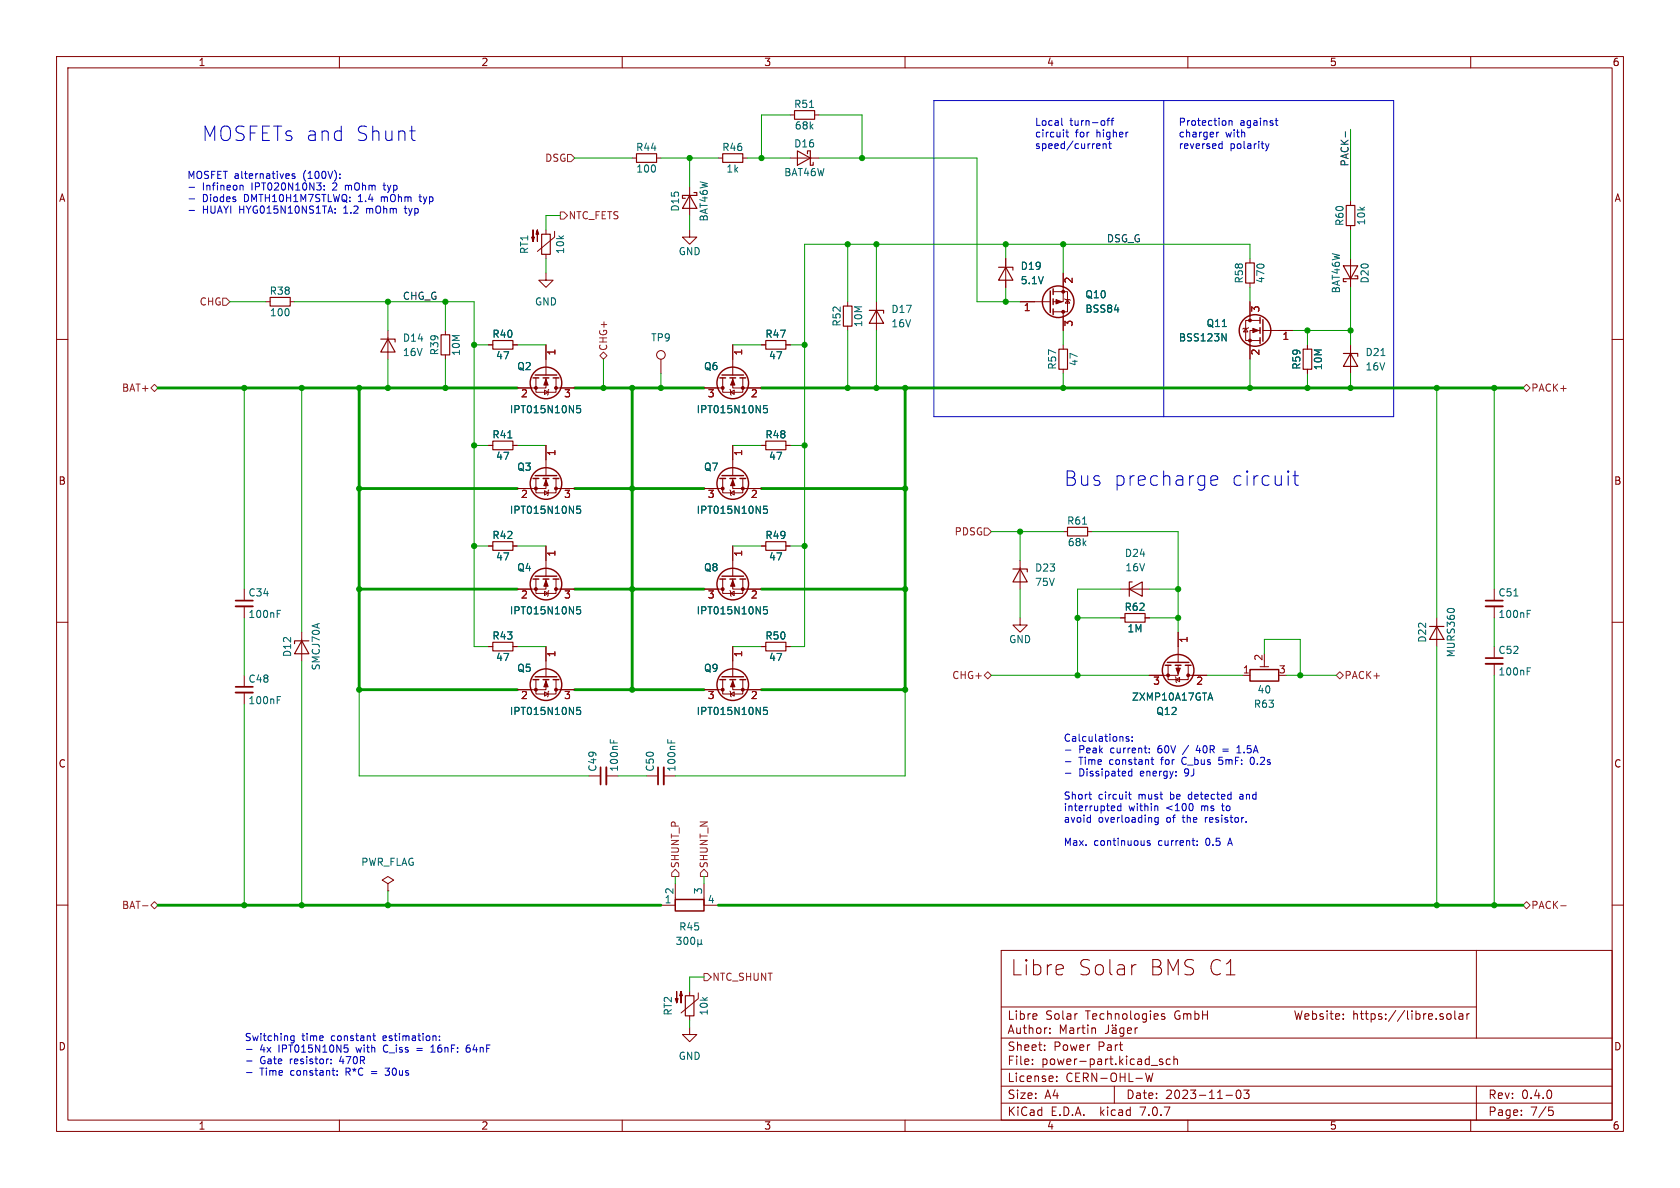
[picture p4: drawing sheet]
<svg xmlns="http://www.w3.org/2000/svg" width="297mm" height="210mm" viewBox="0 0 297 210" stroke-linecap="round" stroke-linejoin="round" font-family="sans-serif">
<g fill="none" stroke="#840000" stroke-width=".18">
<path d="M10 10h277v190h-277zM12 12h273v186h-273zM60 10v2M110 10v2M160 10v2M210 10v2M260 10v2M111.8 27.9h.7M116.1 27.9h.7M121.9 33v5.1M127 27.9h.8M131.3 27.9h.8"/>
<path d="M139.7 20.3h.8M139.7 27.9h5.1M144 20.3h.8M238.8 35.6v.7M238.8 39.9v.7M10 60h2M47 53.3h.8M51.3 53.3h.8M68.6 58.4v5.1M78.7 58.4v.8M96.5 48.3v1.2h1.3l-1.3 1.3-1.3-1.3h1.3M96.5 40.6v.8"/>
<path d="M96.5 45v.7M98 40.9v1l-3 2.6M121.9 40.6v1.3h1.3l-1.3 1.3-1.3-1.3h1.3M149.9 53.3v.8M149.9 57.7v.7M154.9 53.3v5.1M177.8 45.7v5.1M180.3 53.3h5.4M186.2 51.6h2.5v3.5h-2.5M188 48.3v5h-1.8M188 55.1v3.3M188.2 52.8l.1 .2h.8l.1 .1"/>
<path d="M188.7 53l.4 .6h-.8zM220.2 58l.4 .7h-.8zM220.7 57.9l-.1 .1h-.8l-.1 .2M221 45.7v.8M221 50v.8M221 53.3v3.3M222.8 58.4h-1.8v5.1M222.8 56.6h-2.6v3.6h2.6M223.3 58.4h5.3M238.8 45.7v5.1M285 60h2M78.7 62.7v.8"/>
<path d="M86.4 78.7h.7M86.4 61h.7M90.7 78.7h.7M90.7 61h.7M94.7 66.8v2.5h3.6v-2.5M96.3 69l.6 .3-.6 .4zM96.5 66.8v1.8h-5.1M96.5 61v5.3M96.5 78.7v5.4M97 68.8l-.1 .2v.7l-.1 .2M98.3 68.6h3.3M116.8 63.5v2.5"/>
<path d="M124.5 68.6h3.3M127.8 66.8v2.5h3.5v-2.5M129 68.8l.2 .2v.7l.1 .2M129.2 69.3l.6-.3v.7zM129.5 66.8v1.8h5.1M129.5 61v5.3M129.5 78.7v5.4M134.6 78.7h.8M134.6 61h.8M138.9 78.7h.8M138.9 61h.8M188 61v.7"/>
<path d="M188 65.3v.7M231.1 61v.7M231.1 65.3v.7M238.8 61v5M86.4 96.5h.7M90.7 96.5h.7M94.7 84.6v2.5h3.6v-2.5M96.3 86.7l.6 .4-.6 .4zM96.5 84.6v1.8h-5.1M96.5 96.5v5.4M97 86.6l-.1 .1v.8l-.1 .1M98.3 86.4h3.3"/>
<path d="M124.5 86.4h3.3M127.8 84.6v2.5h3.5v-2.5M129 86.6l.2 .1v.8l.1 .1M129.2 87.1l.6-.4v.8zM129.5 84.6v1.8h5.1M129.5 96.5v5.4M134.6 96.5h.8M138.9 96.5h.8M180.3 99.1v5M188 94h.7M192.3 94h.7M10 110h2"/>
<path d="M43.2 104.1v1.9M43.2 107.2v2M43.2 119.4v1.9M53.3 111.8v5M86.4 114.3h.7M90.7 114.3h.7M94.7 102.4v2.5h3.6v-2.5M96.3 104.5l.6 .4-.6 .4zM96.5 102.4v1.7h-5.1M96.5 114.3v5.3M97 104.4l-.1 .1v.8l-.1 .1M98.3 104.1h3.3"/>
<path d="M124.5 104.1h3.3M127.8 102.4v2.5h3.5v-2.5M129 104.4l.2 .1v.8l.1 .1M129.2 104.9l.6-.4v.8zM129.5 102.4v1.7h5.1M129.5 114.3v5.3M134.6 114.3h.8M138.9 114.3h.8M180.3 109.2v1.3h1.3l-1.3 1.3-1.2-1.3h1.2M198.1 109.2h.8M198.1 104.1h5.1M202.4 109.2h.8"/>
<path d="M206.5 117.6v2.5h3.6v-2.5M207.8 119.6l.1 .2v.7l.1 .2M208.3 117.6v1.8h-5.1M208.3 111.8v5.3M210.1 119.4h3.3M219.7 119.4h1.3M222.8 117.9h1.5M223.5 116.8v1.1M254 109.2v5.1M264.2 104.1v1.9M264.2 107.2v2M264.2 114.3v1.9"/>
<path d="M264.2 117.3v2.1M285 110h2M43.2 122.4v2.1M94.7 120.1v2.6h3.6v-2.6M96.3 122.3l.6 .4-.6 .4zM96.5 120.1v1.8h-5.1M97 122.2l-.1 .1v.8l-.1 .1M98.3 121.9h3.3M104.1 137.2h1.9M107.2 137.2h2M114.3 137.2h1.9M117.3 137.2h2.1"/>
<path d="M124.5 121.9h3.3M127.8 120.1v2.6h3.5v-2.6M129 122.2l.2 .1v.8l.1 .1M129.2 122.7l.6-.4v.8zM129.5 120.1v1.8h5.1M207.9 120.1l.6-.3v.7zM10 160h2M68.6 156.2l1-.6-1-.7-1 .7 1 .6v1.3M68.6 157.5h.1M119.4 156.2v3.8h-2.6M124.5 156.2v2.6M285 160h2"/>
<path d="M121.9 175.3v.7M121.9 179.6v.7M123.4 175.5v1l-3 2.6M124.5 160h2.5M177 168h108v30h-108zM177 178h84M183.2 179.3l.1 .3-.7 .1M190.3 179.2h.2M200.8 170.5l-.5 .2M205.9 179.3l-.4-.1-.2 .2 .1 .2 .5 .2v.3h-.6M237.5 179.3v.1M255.1 179.8v.3"/>
<path d="M255.9 179.3l.4-.1 .2 .3v.4l-.2 .3-.4-.1-.1-.2v-.4zM257.2 178.7v1.3l.2 .2M258 179.3h.5l.1 .9M258.6 179.6h-.5a.29 .29 0 0 0-.2 .3 .29 .29 0 0 0 .2 .3l.5-.1M259.3 179.2v1M259.8 179.2l-.3 .1-.2 .2M261 168v15.5M60 198v2M110 198v2M121.9 181.6v1.3h1.3l-1.3 1.3-1.3-1.3h1.3M160 198v2M177 195h108"/>
<path d="M177 192h108M177 189h108M177 183.5h108M182.5 188.1v.1M182.5 187.3v.1M184.7 185.6v.1M184.7 184.8v.1M185.6 182.6v.1M185.6 181.8v.1M186.8 191.1v.1M186.8 190.3v.1M193.5 181.7l.2 .2v.8"/>
<path d="M196 181.2v1.1a.48 .48 0 0 1-.6 .4M196.7 181.8h.5l.1 .9M197 192v3M197.3 182.1h-.5a.29 .29 0 0 0-.2 .3 .29 .29 0 0 0 .2 .3l.5-.1M198.7 181.8l-.5-.1-.2 .3v.4l.1 .2h.6M198.7 181.7v1.2l-.3 .3-.4-.1M199.3 182.2l.7-.1v-.3l-.5-.1-.2 .2 .1 .7h.6M200.7 181.7v1M201.1 181.7l-.3 .1-.1 .2M202.5 189.7l.4 1.5 .3-1.1 .3 1.1 .3-1.5M203.5 188.3h1.2M205.5 187.3l-.3-.1-.2 .2v.2l.5 .2v.3h-.5"/>
<path d="M206.9 187.3l-.4-.1-.3 .3v.4l.1 .2h.6M207.5 187.3l.2-.1 .4 .1 .1 .9M207.5 186.7v1.5M210 198v2M216.7 193.6h1.2M218.7 192.8l.2-.1a.81 .81 0 0 1 .6 .6 .81 .81 0 0 1-.3 .8l-.2 .1a.81 .81 0 0 1-.3-1.4zM219.9 192.7h.9l-.5 .6 .4 .1v.7l-.2 .1h-.4l-.2-.1M237.5 180.1v.1M260 198v2M261 192v6M269 197.1v.1M269 196.3v.1"/>
<path d="M273.8 195.7h.7M274 196.3h.3l.3 .3-.1 .5-.5 .1M274.2 192.8l.1 .5-.1 .8"/>
<circle cx="116.8" cy="62.7" r=".76"/>
</g>
<g fill="none" stroke="#840000" stroke-width=".25">
<path d="M185.7 51.4v3.8M186.2 51.1v1M186.2 52.8v1M186.2 54.6v1M222.8 56.1v1.1M222.8 57.9v1M222.8 59.7v1M223.3 56.5v3.8M94.2 66.8h1M94.6 66.3h3.8M96 66.8h1M97.8 66.8h1"/>
<path d="M127.3 66.8h1M127.6 66.3h3.8M129 66.8h1M130.8 66.8h1M94.2 84.6h1M94.6 84.1h3.8M96 84.6h1M97.8 84.6h1M127.3 84.6h1M127.6 84.1h3.8M129 84.6h1M130.8 84.6h1"/>
<path d="M94.2 102.4h1M94.6 119.6h3.8M94.6 101.9h3.8M96 102.4h1M97.8 102.4h1M127.3 102.4h1M127.6 119.6h3.8M127.6 101.9h3.8M129 102.4h1M130.8 102.4h1M206 117.6h1M206.4 117.1h3.8"/>
<path d="M207.8 117.6h1M209.5 117.6h1.1M221 118.4h5.1v2h-5.1zM94.2 120.1h1M96 120.1h1M97.8 120.1h1M127.3 120.1h1M129 120.1h1M130.8 120.1h1M119.4 159h5.1v2h-5.1z"/>
<circle cx="187.1" cy="53.3" r="2.79"/>
<circle cx="221.9" cy="58.4" r="2.79"/>
<circle cx="96.5" cy="67.7" r="2.79"/>
<circle cx="129.5" cy="67.7" r="2.79"/>
<circle cx="96.5" cy="85.5" r="2.79"/>
<circle cx="129.5" cy="85.5" r="2.79"/>
<circle cx="96.5" cy="103.3" r="2.79"/>
<circle cx="129.5" cy="103.3" r="2.79"/>
<circle cx="208.3" cy="118.5" r="2.79"/>
<circle cx="96.5" cy="121" r="2.79"/>
<circle cx="129.5" cy="121" r="2.79"/>
</g>
<g fill="none" stroke="#006464" stroke-width=".18">
<path d="M143.1 19h.7M216 59l.8 1.3v-1.3M89.8 77.4h.7M102.6 71.7h-.6l-.1 .6 .2-.1h.4l.2 .2-.1 .4-.2 .2-.5-.2M135.6 71.7h-.6v.6l.1-.1h.5l.1 .2-.1 .4-.2 .2-.4-.2M244.1 62.9h.8M102.6 89.5h-.6l-.1 .6 .2-.1h.4l.2 .2-.1 .4-.2 .1-.5-.1M135.6 89.5h-.6v.6l.1-.1h.5l.1 .2-.1 .4-.2 .1-.4-.1M191.4 92.7h.7M49 108.5h.4M49 107.9h.6M102.6 107.3h-.6l-.1 .6 .2-.2 .4 .1 .2 .2-.1 .4-.2 .1-.5-.1"/>
<path d="M135.6 107.3h-.6v.6l.1-.2 .5 .1 .1 .2-.1 .4-.2 .1-.4-.1M256.1 107.6h.8M267.6 105.4h.8M270 108.5h.4M270 107.9h.6M270 118.7h.4M270 118.1h.6M49 123.7h.4M49 123.1h.6M102.6 125h-.6l-.1 .6 .2-.1 .4 .1 .2 .2-.1 .4-.2 .1-.5-.1M107.9 130.7v.6M108.5 130.9v.4"/>
<path d="M118.1 130.7v.6M118.7 130.9v.4M135.6 125h-.6v.6l.1-.1 .5 .1 .1 .2-.1 .4-.2 .1-.4-.1M214 122.5l.4 1.3M119.6 165.7h.8l-.4 .5 .3 .1v.5l-.1 .1-.6-.1M121 165.8l.2-.1a.68 .68 0 0 1 .4 .6 .68 .68 0 0 1-.4 .6l-.2-.1-.1-.3zM122.2 165.8l.2-.1a.68 .68 0 0 1 .4 .6 .68 .68 0 0 1-.4 .6l-.2-.1-.1-.3zM123.4 166.8l.2 .1h.2l.2-.1M123.4 166.1v1.3M124 166.8l.2 .1M124 166.1v.7"/>
</g>
<g fill="none" stroke="#840000" stroke-width=".2">
<path d="M140.5 19.6h3.5v1.5h-3.5zM112.5 27.2h3.6v1.5h-3.6zM121.9 34.5l1.3 2.3h-2.6zM122.7 34h.5v.5h-2.6v.6h.6M127.8 27.2h3.5v1.5h-3.5zM141 26.7l2.3 1.2-2.3 1.3zM142.7 27.2v-.5h.6v2.5h.5v-.5M238 36.3h1.5v3.6h-1.5zM47.8 52.6h3.5v1.5h-3.5zM67.3 59.9h2.5v.6M68.6 59.9l1.2 2.3h-2.5zM78 59.2h1.5v3.5h-1.5z"/>
<path d="M95.8 41.4h1.5v3.6h-1.5zM149.1 54.1h1.5v3.6h-1.5zM153.7 54.9h2.5v.5M154.9 54.9l1.3 2.3h-2.5zM176.5 47.2h2.6v.6M177.8 47.2l1.3 2.3h-2.6zM220.2 46.5h1.5v3.5h-1.5zM237.5 47h2.5l-1.2 2.3zM239.5 48.8h.5v.5h-2.5v.5h.5M87.1 78h3.6v1.5h-3.6zM87.1 60.2h3.6v1.5h-3.6zM135.4 78h3.5v1.5h-3.5z"/>
<path d="M135.4 60.2h3.5v1.5h-3.5zM187.2 61.7h1.5v3.6h-1.5zM230.4 61.7h1.5v3.6h-1.5zM237.5 62.5h2.5v.5M238.8 62.5l1.2 2.3h-2.5zM87.1 95.8h3.6v1.5h-3.6zM135.4 95.8h3.5v1.5h-3.5zM188.7 93.2h3.6v1.5h-3.6zM53.3 113.3l1.3 2.3h-2.5zM54.6 113.3h-2.5v.5M87.1 113.5h3.6v1.6h-3.6zM135.4 113.5h3.5v1.6h-3.5z"/>
<path d="M179.1 100.6h2.5v.5M180.3 100.6l1.3 2.3h-2.5zM198.9 108.5h3.5v1.5h-3.5zM199.6 104.1l2.3-1.2v2.5zM200.2 102.9h-.6v2.5M252.7 110.7h2.6M254 110.7l1.3 2.3h-2.6zM121.2 176h1.5v3.6h-1.5z"/>
</g>
<g fill="#840000" stroke="#840000" stroke-width=".18">
<path d="M207.9 118.1h.8l-.4 1z"/>
<path d="M119.6 175.3v2l-.2-.8h.5l-.3 .8z"/>
<path d="M120.4 175.3l.2 .7h-.5l.3-.7v2z"/>
<path d="M129.5 120.4l.4 1h-.7z"/>
<path d="M129.5 84.8l.4 1.1h-.7z"/>
<path d="M96.5 67.1l.4 1h-.8z"/>
<path d="M96.5 102.6l.4 1h-.8z"/>
<path d="M96.5 84.8l.4 1.1h-.8z"/>
<path d="M186.7 53l1 .3-1 .4z"/>
<path d="M129.5 67.1l.4 1h-.7z"/>
<path d="M129.5 102.6l.4 1h-.7z"/>
<path d="M221.5 58l1 .4-1 .4z"/>
<path d="M96.5 120.4l.4 1h-.8z"/>
<path d="M94.2 40.6v2.1l-.2-.8h.5l-.3 .8z"/>
<path d="M95 40.6l.2 .8h-.5l.3-.8v2.1z"/>
<circle cx="206.5" cy="119.4" r=".25"/>
<circle cx="210.1" cy="119.4" r=".25"/>
<circle cx="131.3" cy="121.9" r=".25"/>
<circle cx="127.8" cy="121.9" r=".25"/>
<circle cx="131.3" cy="86.4" r=".25"/>
<circle cx="127.8" cy="86.4" r=".25"/>
<circle cx="94.7" cy="68.6" r=".25"/>
<circle cx="98.3" cy="68.6" r=".25"/>
<circle cx="94.7" cy="104.1" r=".25"/>
<circle cx="98.3" cy="104.1" r=".25"/>
<circle cx="94.7" cy="86.4" r=".25"/>
<circle cx="98.3" cy="86.4" r=".25"/>
<circle cx="188" cy="51.6" r=".25"/>
<circle cx="188" cy="55.1" r=".25"/>
<circle cx="131.3" cy="68.6" r=".25"/>
<circle cx="127.8" cy="68.6" r=".25"/>
<circle cx="131.3" cy="104.1" r=".25"/>
<circle cx="127.8" cy="104.1" r=".25"/>
<circle cx="221" cy="60.2" r=".25"/>
<circle cx="221" cy="56.6" r=".25"/>
<circle cx="94.7" cy="121.9" r=".25"/>
<circle cx="98.3" cy="121.9" r=".25"/>
</g>
<path d="M41.7 107.2h3M262.6 107.2h3.1M262.6 117.3h3.1M41.7 122.4h3M107.2 135.6v3.1M117.3 135.6v3.1" fill="none" stroke="#840000" stroke-width=".33"/>
<path d="M41.7 106.2h3M262.6 106.2h3.1M262.6 116.3h3.1M41.7 121.4h3M106.2 135.6v3.1M116.3 135.6v3.1" fill="none" stroke="#840000" stroke-width=".3"/>
<g fill="none" stroke="#725600" stroke-width=".18">
<path d="M99.1 37.5h.6l.6 .6-.6 .6h-.6zM100.3 27.3h.7l.6 .6-.6 .7h-.7zM39.4 52.7h.6l.6 .6-.6 .7h-.6zM26.7 68.6l.6-.7 .6 .7-.6 .6zM106 62.9l.7-.7 .6 .7-.6 .6zM269.2 68.6l.7-.7 .6 .7-.6 .6zM174 93.3h.6l.7 .7-.7 .6h-.6zM174.6 118.7l.7 .7-.7 .6-.6-.6zM236.2 119.4l.7-.7 .6 .7-.6 .6zM119.4 153.7l.6 .6v.6h-1.3v-.6zM124.5 153.7l.6 .6v.6h-1.3v-.6zM25.2 160.1h1"/>
<path d="M26.7 160l.6-.6 .6 .6-.6 .7zM124.5 172.1h.6l.6 .6-.6 .7h-.6zM269.2 160l.7-.6 .6 .6-.6 .7zM275.9 160.1h1"/>
</g>
<path d="M237.9 23.3v.9" fill="none" stroke="#0f0f0f" stroke-width=".18"/>
<g fill="none" stroke="#0000c2" stroke-width=".18">
<path d="M165.1 17.8h81.3v55.9h-81.3zM205.7 17.8v55.9M33.4 33.1h1M33.4 35.2h1M33.4 37.2h1M42.5 32.8h.4l.1 .8M51 30.7l.1 .3-.6 .1M51.1 31.5l-.1 .1M52.1 30.8l-.3-.1-.2 .2 .1 .2 .4 .1v.3h-.5M56.7 32.9v.6M56.8 32.3l-.5 .5M57.3 33.5v.1"/>
<path d="M57.3 32.8v.1M59.2 37.6v.1M59.2 36.9v.1M60.1 31.4v.2M60.1 30.8v.1M67.7 32.8h.5M67.9 32.3l.1 1.2M71.5 36.8h.4M71.6 36.4l.1 1.2M72.4 23.1h1M72.9 24.7l.5 .1M74.1 34.8h.4"/>
<path d="M74.2 34.4l.1 1.2M187.7 20.9v1.1l.2 .2M188.4 23.4h.5M188.6 22.9v1.1l.3 .2M194 25.4l.4 .1 .1 .2-.6 .1M194.4 26.2l-.4 .1M195 25.5l.2-.1 .3 .1 .1 .8M195 25.4v.9M195.7 21.3h.5M196 25.4h.5M196.2 20.9l-.3 .2v1.1M196.2 25v1.1l.3 .2"/>
<path d="M196.4 21.3h.5M196.9 20.9l-.3 .2v1.1M215.1 23.4v.8M215.5 23.4l-.4 .2M215.6 26.2h.5M215.6 25.5h.5M216.1 25v1.3M217.3 21.4l.2-.1 .3 .1v.8M217.3 21.3v.9M223.7 25.4l.3 .9M224 26.3l-.3 .4M224.3 25.4l-.3 .9"/>
<path d="M225.4 21.3h.5M225.6 20.9v1.1l.3 .2M214.1 84.9l1.2-.2-.1-.5-.8-.1-.3 .4v.9l.1 .3 .2 .1 .8-.1M228.6 84.1h.9M228.9 83.3v2.1l.2 .3 .4 .1M188.4 132.6h.9M188.4 134.6h.9M188.4 136.7h.9M199.6 130.3l-.4-.1-.1 .2v.2l.5 .1v.3h-.5M199.7 140v1.1l.3 .2M200.1 135.9v1.3M200.1 136.4l-.4-.1-.2 .3 .1 .5h.5"/>
<path d="M200.2 130.9v.1M200.2 130.3v.1M203.2 133v.1M203.2 132.3v.1M203.5 134.3h.5M203.7 133.9v1.1l.3 .1M211.8 131.8l-.3 .9h.8M215.5 135l.1 .1M216.1 133.9h-.6v.6l.1-.2M216.2 132.4h.9M216.2 132.8h.9M218.7 133.1h.7"/>
<path d="M218.7 132.2l.3-.4v1.3M221.3 133.9a.72 .72 0 0 0 .1 1.2M192.5 140.4h.5M192.7 144.5l.1 .1M192.7 141.2l.3 .1M192.8 144.1v1.3M192.8 145.3l-.1 .1M196.9 142.5l.2 .3-.6 .1M197 143.3h-.1M198.2 142v1.3M198.2 142.5h-.4l-.2 .2 .1 .6h.5M199.5 140.4h.5"/>
<path d="M203.3 148.7l-.3-.1-.2 .2 .1 .2 .4 .1v.3h-.5M204.5 142.5l.2 .1v.7M204.8 144.5v1l-.3 .3-.3-.1M204.8 144.6l-.4-.1-.3 .3 .2 .5h.5M210.8 142.2l.1 .3-.1 .7M211.6 149.3v.1M211.6 148.7v.1M219.3 140.4l-.1 .1M219.3 140.8l-.2 .2 .2 .3M220.3 145.2v.2M43.6 185.5h1M43.6 187.6h1"/>
<path d="M43.6 189.6h1M52 183.1v1l-.1 .2M52 183.2l-.4-.1-.2 .2 .1 .6h.5M58 187.2h.1M58.5 187.9v.1M58.5 187.3v.1M58.7 189.2h.5M59.1 190.1h.1M59.6 190v.1M59.6 189.3v.1M61 185.2h.3l.2 .3v.4l-.5 .1M65.9 183.1h.5"/>
<path d="M66.1 182.7v1.1l.3 .2M68.1 188.8h.8M68.1 190l.2 .1M73.7 185.3h1M73.7 185.7h1M76.2 186h.7M76.2 185.1l.3-.4v1.3M76.9 183.1l.2 .2v.7M77.7 183.8v.2M77.7 183.2v.1M83 185.3l-.3-.1-.3 .3M83 184.7l-.3 .1a.85 .85 0 0 0 0 1.2l.3-.1"/>
</g>
<g fill="none" stroke="#009600" stroke-width=".18">
<path d="M99.1 38.1h-2.6v2.5M101.6 27.9h10.2M116.8 27.9h10.2M121.9 27.9v5.1M121.9 38.1v2.5M132.1 27.9h7.6M139.7 20.3h-5.1v7.6M144.8 27.9h27.9v25.4h7.6M144.8 20.3h7.6v7.6M238.8 22.9v12.7M40.6 53.3h6.4M52.1 53.3h31.7v61h2.6"/>
<path d="M68.6 53.3v5.1M78.7 53.3v5.1M96.5 45.7v2.6M149.9 43.2v10.1M149.9 58.4v10.2M154.9 43.2v10.1M154.9 58.4v10.2M177.8 43.2v2.5M177.8 50.8v2.5M188 43.2v5.1M188 58.4v2.6M221 45.7v-2.5h-78.8v71.1h-2.5"/>
<path d="M221 50.8v2.5M228.6 58.4h10.2M231.1 58.4v2.6M238.8 40.6v5.1M238.8 50.8v10.2M43.2 68.6v35.5M53.3 68.6v43.2M68.6 63.5v5.1M78.7 63.5v5.1M83.8 78.7h2.6M83.8 61h2.6M91.4 78.7h5.1"/>
<path d="M91.4 61h5.1M106.7 63.5v5.1M116.8 66v2.6M129.5 78.7h5.1M129.5 61h5.1M139.7 78.7h2.5M139.7 61h2.5M188 66v2.6M221 63.5v5.1M231.1 66v2.6M238.8 66v2.6M254 68.6v40.6"/>
<path d="M264.2 68.6v35.5M83.8 96.5h2.6M91.4 96.5h5.1M129.5 96.5h5.1M139.7 96.5h2.5M175.3 94h12.7M180.3 94v5.1M193 94h15.3v17.8M43.2 109.2v10.2M53.3 116.8v43.2M91.4 114.3h5.1M129.5 114.3h5.1"/>
<path d="M175.3 119.4h27.9M180.3 104.1v5.1M190.5 109.2h7.6M198.1 104.1h-7.6v15.3M203.2 104.1h5.1M203.2 109.2h5.1M213.4 119.4h6.3M223.5 115.6v-2.6h6.4v6.4M227.3 119.4h8.9M254 114.3v45.7M264.2 109.2v5.1M264.2 119.4v40.6"/>
<path d="M43.2 124.5v35.5M63.5 121.9v15.3h40.6M109.2 137.2h5.1M160 121.9v15.3h-40.6M68.6 157.5v2.5M119.4 154.9v1.3M124.5 154.9v1.3M124.5 172.7h-2.6v2.6M121.9 180.3v1.3"/>
</g>
<g fill="none" stroke="#009600" stroke-width=".51">
<path d="M27.9 68.6h63.5M63.5 68.6v53.3h27.9M101.6 68.6h22.9M111.8 68.6v53.3M134.6 68.6h134.6M160 68.6v53.3h-25.4M63.5 86.4h27.9M101.6 86.4h22.9M134.6 86.4h25.4M63.5 104.1h27.9M101.6 104.1h22.9M134.6 104.1h25.4"/>
<path d="M101.6 121.9h22.9M27.9 160h88.9M127 160h142.2"/>
</g>
<g fill="#009600" stroke="#009600" stroke-width=".18">
<circle cx="238.8" cy="68.6" r=".46"/>
<circle cx="231.1" cy="68.6" r=".46"/>
<circle cx="254" cy="68.6" r=".46"/>
<circle cx="231.1" cy="58.4" r=".46"/>
<circle cx="238.8" cy="58.4" r=".46"/>
<circle cx="221" cy="68.6" r=".46"/>
<circle cx="149.9" cy="43.2" r=".46"/>
<circle cx="152.4" cy="27.9" r=".46"/>
<circle cx="134.6" cy="27.9" r=".46"/>
<circle cx="121.9" cy="27.9" r=".46"/>
<circle cx="142.2" cy="61" r=".46"/>
<circle cx="149.9" cy="68.6" r=".46"/>
<circle cx="160" cy="104.1" r=".46"/>
<circle cx="160" cy="86.4" r=".46"/>
<circle cx="160" cy="121.9" r=".46"/>
<circle cx="142.2" cy="78.7" r=".46"/>
<circle cx="190.5" cy="119.4" r=".46"/>
<circle cx="190.5" cy="109.2" r=".46"/>
<circle cx="142.2" cy="96.5" r=".46"/>
<circle cx="208.3" cy="104.1" r=".46"/>
<circle cx="180.3" cy="94" r=".46"/>
<circle cx="229.9" cy="119.4" r=".46"/>
<circle cx="208.3" cy="109.2" r=".46"/>
<circle cx="264.2" cy="68.6" r=".46"/>
<circle cx="254" cy="160" r=".46"/>
<circle cx="264.2" cy="160" r=".46"/>
<circle cx="154.9" cy="43.2" r=".46"/>
<circle cx="154.9" cy="68.6" r=".46"/>
<circle cx="160" cy="68.6" r=".46"/>
<circle cx="188" cy="68.6" r=".46"/>
<circle cx="177.8" cy="53.3" r=".46"/>
<circle cx="188" cy="43.2" r=".46"/>
<circle cx="177.8" cy="43.2" r=".46"/>
<circle cx="111.8" cy="86.4" r=".46"/>
<circle cx="111.8" cy="104.1" r=".46"/>
<circle cx="78.7" cy="68.6" r=".46"/>
<circle cx="116.8" cy="68.6" r=".46"/>
<circle cx="83.8" cy="78.7" r=".46"/>
<circle cx="63.5" cy="68.6" r=".46"/>
<circle cx="83.8" cy="96.5" r=".46"/>
<circle cx="43.2" cy="68.6" r=".46"/>
<circle cx="53.3" cy="68.6" r=".46"/>
<circle cx="63.5" cy="86.4" r=".46"/>
<circle cx="63.5" cy="104.1" r=".46"/>
<circle cx="63.5" cy="121.9" r=".46"/>
<circle cx="68.6" cy="160" r=".46"/>
<circle cx="53.3" cy="160" r=".46"/>
<circle cx="43.2" cy="160" r=".46"/>
<circle cx="111.8" cy="121.9" r=".46"/>
<circle cx="111.8" cy="68.6" r=".46"/>
<circle cx="106.7" cy="68.6" r=".46"/>
<circle cx="83.8" cy="61" r=".46"/>
<circle cx="68.6" cy="53.3" r=".46"/>
<circle cx="78.7" cy="53.3" r=".46"/>
<circle cx="68.6" cy="68.6" r=".46"/>
</g>
<g font-size="3.8" fill="#840000">
<text x="178.5" y="172.7">Libre</text>
<text x="190.4" y="172.7">Solar</text>
<text x="202.9" y="172.7">BMS C1</text>
</g>
<g font-size="3.5" fill="#0000c2">
<text x="35.6" y="25.2">MOSFETs and</text>
<text x="62.7" y="25.2">Shunt</text>
<text x="188" y="86.1">Bus</text>
<text x="196.7" y="86.1">precharge</text>
<text x="217.5" y="86.1">circuit</text>
</g>
<g font-size="2.1" fill="#840000">
<text x="178" y="186">Sheet:</text>
<text x="178" y="180.5">Libre</text>
<text x="178" y="183">Author:</text>
<text x="184.8" y="180.5">Solar</text>
<text x="186.2" y="186">Power</text>
<text x="187.2" y="183">Martin</text>
<text x="192" y="180.5">Technologies</text>
<text x="194.2" y="186">Part</text>
<text x="207.8" y="180.5">GmbH</text>
<text x="228.6" y="180.5">Website:</text>
<text x="239.1" y="180.5">https://libre.solar</text>
<text x="178" y="188.5">File:</text>
<text x="178" y="191.5">License:</text>
<text x="184.1" y="188.5">power-part.kicad_sch</text>
<text x="188.4" y="191.5">CERN-OHL-W</text>
<text x="178" y="197.5">KiCad</text>
<text x="178" y="194.5">Size:</text>
<text x="184.7" y="194.5">A4</text>
<text x="185.7" y="197.5">E.D.A.</text>
<text x="194.6" y="197.5">kicad</text>
<text x="199" y="194.5">Date:</text>
<text x="201.8" y="197.5">7.0.7</text>
<text x="206" y="194.5">2023-11-03</text>
<text x="263" y="194.5">Rev:</text>
<text x="263" y="197.5">Page:</text>
<text x="268.9" y="194.5">0.4.0</text>
<text x="270.5" y="197.5">7/5</text>
</g>
<g font-size="1.8" fill="#840000">
<text x="35" y="11.9">1</text>
<text x="85" y="11.9">2</text>
<text x="135" y="11.9">3</text>
<text x="185" y="11.9">4</text>
<text x="235" y="11.9">5</text>
<text x="285" y="11.9">6</text>
<text x="10.3" y="35.9">A</text>
<text x="285.3" y="35.9">A</text>
<text x="10.3" y="85.9">B</text>
<text x="285.3" y="85.9">B</text>
<text x="10.3" y="135.9">C</text>
<text x="285.3" y="135.9">C</text>
<text x="10.3" y="185.9">D</text>
<text x="285.3" y="185.9">D</text>
<text x="35" y="199.9">1</text>
<text x="85" y="199.9">2</text>
<text x="135" y="199.9">3</text>
<text x="185" y="199.9">4</text>
<text x="235" y="199.9">5</text>
<text x="285" y="199.9">6</text>
</g>
<g font-size="1.8" fill="#006464">
<text x="140.3" y="19.3">R51</text>
<text x="140.4" y="23.1">68k</text>
<text x="112.4" y="26.9">R44</text>
<text x="127.6" y="26.9">R46</text>
<text x="140.3" y="26.3">D16</text>
<text x="112.4" y="30.7">100</text>
<text x="128.3" y="30.7">1k</text>
<text x="138.5" y="31.3">BAT46W</text>
<text x="120.2" y="37.5" transform="rotate(-90 120.2 37.5)">D15</text>
<text x="125.3" y="39.3" transform="rotate(-90 125.3 39.3)">BAT46W</text>
<text x="237.7" y="40" transform="rotate(-90 237.7 40)">R60</text>
<text x="241.5" y="39.9" transform="rotate(-90 241.5 39.9)">10k</text>
<text x="93.6" y="45" transform="rotate(-90 93.6 45)">RT1</text>
<text x="99.9" y="45" transform="rotate(-90 99.9 45)">10k</text>
<text x="119.9" y="45.3">GND</text>
<text x="180.3" y="47.9">D19</text>
<text x="47.6" y="52.3">R38</text>
<text x="180.3" y="50.4">5.1V</text>
<text x="191.8" y="52.9">Q10</text>
<text x="219.9" y="50.2" transform="rotate(-90 219.9 50.2)">R58</text>
<text x="223.7" y="50.2" transform="rotate(-90 223.7 50.2)">470</text>
<text x="237.1" y="52" transform="rotate(-90 237.1 52)">BAT46W</text>
<text x="242.2" y="50.2" transform="rotate(-90 242.2 50.2)">D20</text>
<text x="47.6" y="56.1">100</text>
<text x="87" y="59.9">R40</text>
<text x="94.5" y="54.2">GND</text>
<text x="135.2" y="59.9">R47</text>
<text x="148.8" y="57.8" transform="rotate(-90 148.8 57.8)">R52</text>
<text x="152.6" y="57.9" transform="rotate(-90 152.6 57.9)">10M</text>
<text x="157.5" y="55.5">D17</text>
<text x="157.5" y="58.1">16V</text>
<text x="191.8" y="55.5">BSS84</text>
<text x="213.2" y="58">Q11</text>
<text x="71.1" y="60.6">D14</text>
<text x="71.1" y="63.1">16V</text>
<text x="77.7" y="62.9" transform="rotate(-90 77.7 62.9)">R39</text>
<text x="81.5" y="63" transform="rotate(-90 81.5 63)">10M</text>
<text x="87.6" y="63.7">47</text>
<text x="91.3" y="65.6">Q2</text>
<text x="115" y="60.6">TP9</text>
<text x="124.4" y="65.6">Q6</text>
<text x="135.8" y="63.7">47</text>
<text x="186.9" y="65.4" transform="rotate(-90 186.9 65.4)">R57</text>
<text x="190.7" y="64.8" transform="rotate(-90 190.7 64.8)">47</text>
<text x="208.3" y="60.6">BSS123N</text>
<text x="230.1" y="65.4" transform="rotate(-90 230.1 65.4)">R59</text>
<text x="233.9" y="65.5" transform="rotate(-90 233.9 65.5)">10M</text>
<text x="241.3" y="63.1">D21</text>
<text x="241.3" y="65.7">16V</text>
<text x="87" y="77.7">R41</text>
<text x="90" y="73.3">IPT015N10N5</text>
<text x="123.1" y="73.3">IPT015N10N5</text>
<text x="135.2" y="77.7">R48</text>
<text x="87.6" y="81.5">47</text>
<text x="91.3" y="83.4">Q3</text>
<text x="124.4" y="83.4">Q7</text>
<text x="135.8" y="81.5">47</text>
<text x="87" y="95.5">R42</text>
<text x="90" y="91">IPT015N10N5</text>
<text x="123.1" y="91">IPT015N10N5</text>
<text x="135.2" y="95.5">R49</text>
<text x="188.6" y="92.9">R61</text>
<text x="87.6" y="99.3">47</text>
<text x="91.3" y="101.2">Q4</text>
<text x="124.4" y="101.2">Q8</text>
<text x="135.8" y="99.3">47</text>
<text x="182.9" y="101.2">D23</text>
<text x="188.7" y="96.7">68k</text>
<text x="198.8" y="98.7">D24</text>
<text x="198.9" y="101.2">16V</text>
<text x="43.8" y="105.6">C34</text>
<text x="182.9" y="103.8">75V</text>
<text x="264.8" y="105.6">C51</text>
<text x="43.8" y="109.4">100nF</text>
<text x="87" y="113.3">R43</text>
<text x="90" y="108.8">IPT015N10N5</text>
<text x="123.1" y="108.8">IPT015N10N5</text>
<text x="135.2" y="113.3">R50</text>
<text x="178.3" y="113.9">GND</text>
<text x="198.7" y="108.2">R62</text>
<text x="199.2" y="112">1M</text>
<text x="252.3" y="113.7" transform="rotate(-90 252.3 113.7)">D22</text>
<text x="264.8" y="109.4">100nF</text>
<text x="51.7" y="116.2" transform="rotate(-90 51.7 116.2)">D12</text>
<text x="56.7" y="118.6" transform="rotate(-90 56.7 118.6)">SMCJ70A</text>
<text x="87.6" y="117.1">47</text>
<text x="91.3" y="119">Q5</text>
<text x="124.4" y="119">Q9</text>
<text x="135.8" y="117.1">47</text>
<text x="257.4" y="116.3" transform="rotate(-90 257.4 116.3)">MURS360</text>
<text x="264.8" y="115.8">C52</text>
<text x="264.8" y="119.6">100nF</text>
<text x="43.8" y="124.7">100nF</text>
<text x="43.8" y="120.9">C48</text>
<text x="200" y="124.1">ZXMP10A17GTA</text>
<text x="221.6" y="125.3">R63</text>
<text x="222.2" y="122.8">40</text>
<text x="90" y="126.6">IPT015N10N5</text>
<text x="123.1" y="126.6">IPT015N10N5</text>
<text x="204.3" y="126.6">Q12</text>
<text x="105.6" y="136.5" transform="rotate(-90 105.6 136.5)">C49</text>
<text x="109.4" y="136.5" transform="rotate(-90 109.4 136.5)">100nF</text>
<text x="115.8" y="136.5" transform="rotate(-90 115.8 136.5)">C50</text>
<text x="119.6" y="136.5" transform="rotate(-90 119.6 136.5)">100nF</text>
<text x="63.8" y="153.3">PWR_FLAG</text>
<text x="117.4" y="159.8">1</text>
<text x="119.1" y="158.2" transform="rotate(-90 119.1 158.2)">2</text>
<text x="124.2" y="158.2" transform="rotate(-90 124.2 158.2)">3</text>
<text x="125" y="159.8">4</text>
<text x="120" y="164.7">R45</text>
<text x="119" y="179.6" transform="rotate(-90 119 179.6)">RT2</text>
<text x="125.3" y="179.6" transform="rotate(-90 125.3 179.6)">10k</text>
<text x="119.9" y="187.6">GND</text>
</g>
<g font-size="1.8" fill="#0000c2">
<text x="182.9" y="22.3">Local</text>
<text x="189.1" y="22.3">turn-off</text>
<text x="208.3" y="22.3">Protection</text>
<text x="219.2" y="22.3">against</text>
<text x="182.9" y="24.4">circuit</text>
<text x="182.9" y="26.4">speed/current</text>
<text x="190.1" y="24.4">for</text>
<text x="193.9" y="24.4">higher</text>
<text x="208.3" y="24.4">charger</text>
<text x="208.3" y="26.4">reversed</text>
<text x="216.6" y="24.4">with</text>
<text x="217.4" y="26.4">polarity</text>
<text x="33" y="31.7">MOSFET alternatives</text>
<text x="35.8" y="33.8">Infineon</text>
<text x="35.8" y="35.8">Diodes</text>
<text x="43.2" y="35.8">DMTH10H1M7STLWQ:</text>
<text x="44.6" y="33.8">IPT020N10N3:</text>
<text x="53.7" y="31.7">(100V):</text>
<text x="59.1" y="33.8">2</text>
<text x="61.5" y="33.8">mOhm</text>
<text x="63.6" y="35.8">1.4</text>
<text x="67.8" y="35.8">mOhm</text>
<text x="68.5" y="33.8">typ</text>
<text x="74.9" y="35.8">typ</text>
<text x="35.8" y="37.9">HUAYI HYG015N10NS1TA:</text>
<text x="61" y="37.9">1.2</text>
<text x="65.2" y="37.9">mOhm</text>
<text x="72.3" y="37.9">typ</text>
<text x="188" y="131.2">Calculations:</text>
<text x="190.7" y="133.3">Peak</text>
<text x="190.7" y="135.3">Time</text>
<text x="190.7" y="137.3">Dissipated</text>
<text x="196.2" y="135.3">constant</text>
<text x="196.4" y="133.3">current:</text>
<text x="201.7" y="137.3">energy:</text>
<text x="205" y="133.3">60V</text>
<text x="205.6" y="135.3">for</text>
<text x="209.4" y="135.3">C_bus</text>
<text x="209.6" y="133.3">/</text>
<text x="209.7" y="137.3">9J</text>
<text x="212.1" y="133.3">40R</text>
<text x="216.1" y="135.3">5mF:</text>
<text x="219.7" y="133.3">1.5A</text>
<text x="221.9" y="135.3">0.2s</text>
<text x="188" y="141.4">Short</text>
<text x="188" y="143.5">interrupted</text>
<text x="194.2" y="141.4">circuit</text>
<text x="199.5" y="143.5">within</text>
<text x="201.4" y="141.4">must</text>
<text x="206.3" y="143.5">&lt;100</text>
<text x="207.1" y="141.4">be</text>
<text x="210.5" y="141.4">detected</text>
<text x="212.6" y="143.5">ms</text>
<text x="216.5" y="143.5">to</text>
<text x="219.8" y="141.4">and</text>
<text x="188" y="145.5">avoid</text>
<text x="188" y="149.6">Max.</text>
<text x="193.4" y="149.6">continuous</text>
<text x="194.2" y="145.5">overloading</text>
<text x="204.9" y="149.6">current:</text>
<text x="206.3" y="145.5">of</text>
<text x="209.4" y="145.5">the</text>
<text x="213.4" y="149.6">0.5</text>
<text x="213.5" y="145.5">resistor.</text>
<text x="217.6" y="149.6">A</text>
<text x="43.2" y="184.1">Switching</text>
<text x="53.4" y="184.1">time</text>
<text x="58.6" y="184.1">constant</text>
<text x="68" y="184.1">estimation:</text>
<text x="45.9" y="186.2">4x</text>
<text x="45.9" y="188.2">Gate</text>
<text x="45.9" y="190.2">Time</text>
<text x="49.3" y="186.2">IPT015N10N5</text>
<text x="51.3" y="188.2">resistor:</text>
<text x="51.4" y="190.2">constant:</text>
<text x="60.3" y="188.2">470R</text>
<text x="61.4" y="190.2">R*C</text>
<text x="63.3" y="186.2">with</text>
<text x="66.1" y="190.2">=</text>
<text x="68.2" y="186.2">C_iss</text>
<text x="68.8" y="190.2">30us</text>
<text x="77.1" y="186.2">16nF:</text>
<text x="83.5" y="186.2">64nF</text>
</g>
<g font-size="1.8" fill="#725600">
<text x="96.3" y="28.8">DSG</text>
<text x="100.4" y="39">NTC_FETS</text>
<text x="35.2" y="54.2">CHG</text>
<text x="107.5" y="62.1" transform="rotate(-90 107.5 62.1)">CHG+</text>
<text x="21.5" y="69.4">BAT+</text>
<text x="270.6" y="69.4">PACK+</text>
<text x="168.7" y="94.8">PDSG</text>
<text x="168.2" y="120.2">CHG+</text>
<text x="237.6" y="120.2">PACK+</text>
<text x="120.2" y="153.6" transform="rotate(-90 120.2 153.6)">SHUNT_P</text>
<text x="125.3" y="153.6" transform="rotate(-90 125.3 153.6)">SHUNT_N</text>
<text x="21.5" y="160.9">BAT-</text>
<text x="270.6" y="160.9">PACK-</text>
<text x="125.8" y="173.6">NTC_SHUNT</text>
</g>
<g font-size="1.8" fill="#0f0f0f">
<text x="238.5" y="29.5" transform="rotate(-90 238.5 29.5)">PACK-</text>
<text x="195.6" y="42.9">DSG_G</text>
<text x="71.1" y="53.1">CHG_G</text>
</g>
<g font-size="1.8" fill="#a90000">
<text x="189.9" y="50.2" transform="rotate(-90 189.9 50.2)">2</text>
<text x="180.9" y="55.3">1</text>
<text x="189.9" y="57.9" transform="rotate(-90 189.9 57.9)">3</text>
<text x="223" y="55.3" transform="rotate(-90 223 55.3)">3</text>
<text x="98.5" y="62.9" transform="rotate(-90 98.5 62.9)">1</text>
<text x="131.5" y="62.9" transform="rotate(-90 131.5 62.9)">1</text>
<text x="223" y="62.9" transform="rotate(-90 223 62.9)">2</text>
<text x="226.6" y="60.4">1</text>
<text x="92" y="70.6">2</text>
<text x="99.6" y="70.6">3</text>
<text x="125" y="70.6">3</text>
<text x="132.6" y="70.6">2</text>
<text x="98.5" y="80.7" transform="rotate(-90 98.5 80.7)">1</text>
<text x="131.5" y="80.7" transform="rotate(-90 131.5 80.7)">1</text>
<text x="92" y="88.3">2</text>
<text x="99.6" y="88.3">3</text>
<text x="125" y="88.3">3</text>
<text x="132.6" y="88.3">2</text>
<text x="98.5" y="98.5" transform="rotate(-90 98.5 98.5)">1</text>
<text x="131.5" y="98.5" transform="rotate(-90 131.5 98.5)">1</text>
<text x="92" y="106.1">2</text>
<text x="99.6" y="106.1">3</text>
<text x="125" y="106.1">3</text>
<text x="132.6" y="106.1">2</text>
<text x="210.3" y="113.7" transform="rotate(-90 210.3 113.7)">1</text>
<text x="98.5" y="116.3" transform="rotate(-90 98.5 116.3)">1</text>
<text x="131.5" y="116.3" transform="rotate(-90 131.5 116.3)">1</text>
<text x="219.6" y="119.1">1</text>
<text x="223.3" y="116.9" transform="rotate(-90 223.3 116.9)">2</text>
<text x="226" y="119.1">3</text>
<text x="92" y="123.9">2</text>
<text x="99.6" y="123.9">3</text>
<text x="125" y="123.9">3</text>
<text x="132.6" y="123.9">2</text>
<text x="203.8" y="121.4">3</text>
<text x="211.4" y="121.4">2</text>
</g>
</svg>
